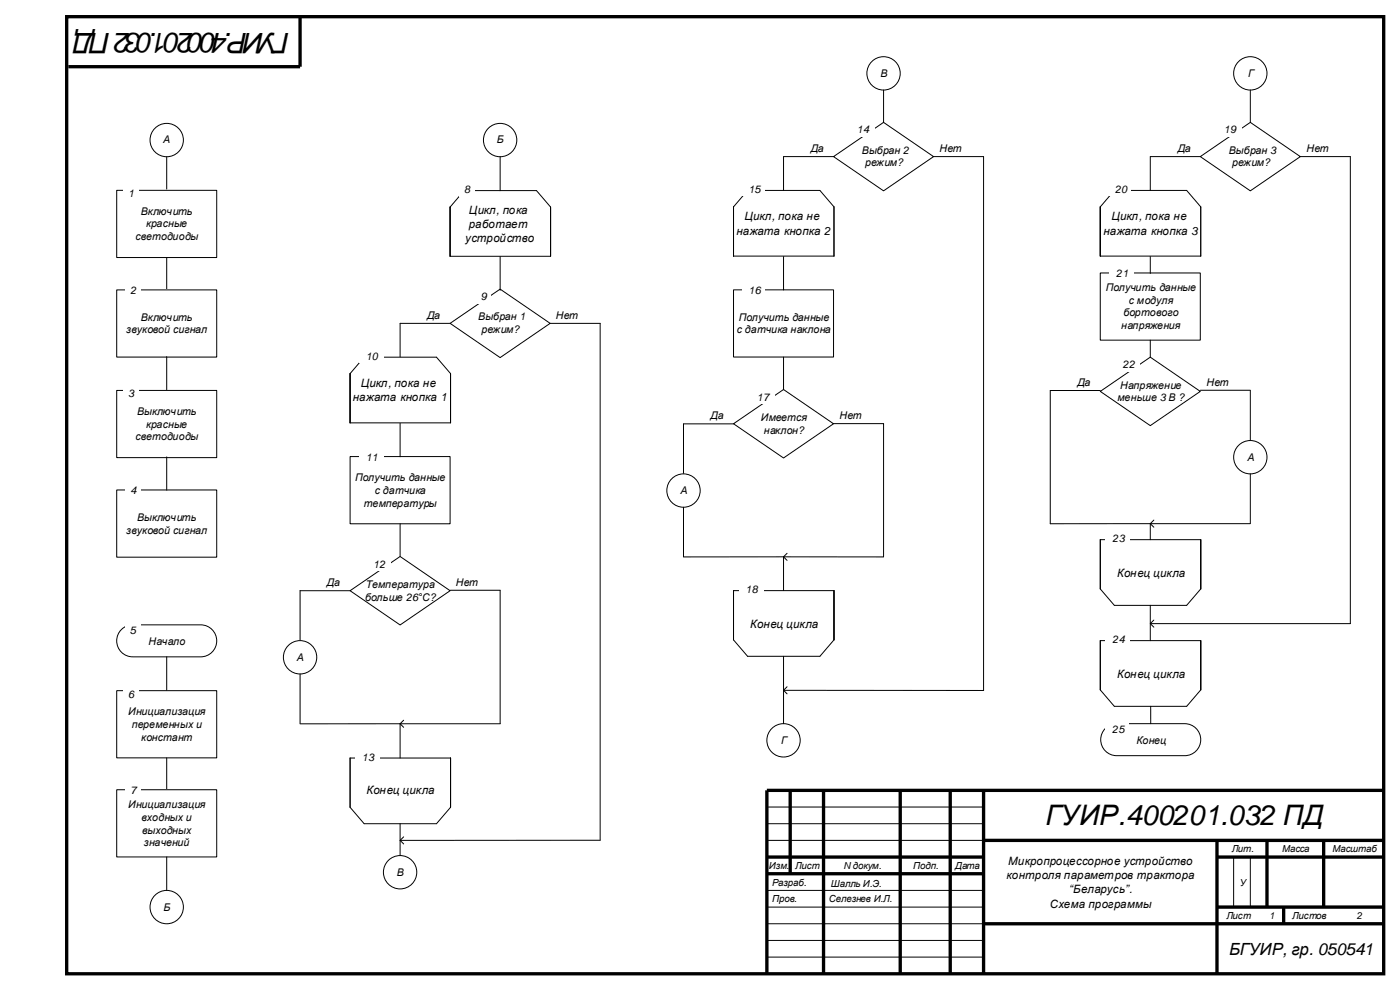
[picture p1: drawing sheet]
<svg xmlns="http://www.w3.org/2000/svg" width="420mm" height="297mm" viewBox="0 0 420 297" stroke-linecap="round" stroke-linejoin="round" font-family="sans-serif">
<g fill="none" stroke="#000" stroke-width="1" stroke-linecap="butt">
<path d="M20 5h395v287h-395zM90 5v15h-69.5M237 237v25M247 237v55M270 237v55M285 237v55M295 237v55M415 237h-185v55M230 257h65M295 252h120M365 252v40M365 257h50"/>
<path d="M380 252v20M397 252v20M230 262h65M295 277h120M365 272h50M385 272v5"/>
</g>
<path d="M230 242h65M230 247h65M230 252h65M370 257v15M375 257v15M230 272h65M230 277h65M230 267h65M230 282h65M230 287h65" fill="none" stroke="#000" stroke-width=".3"/>
<path d="M36.7 188.5a4.8 4.8 0 0 1 3.1-1.1h20.4a4.8 4.8 0 0 1 4.8 4.8 4.8 4.8 0 0 1-4.8 4.8h-20.4a4.8 4.8 0 0 1-4.5-3.2 4.8 4.8 0 0 1 1.4-5.3z" fill-rule="evenodd" fill="#fff"/>
<path d="M36.7 188.5a4.8 4.8 0 0 1 3.1-1.1h20.4a4.8 4.8 0 0 1 4.8 4.8 4.8 4.8 0 0 1-4.8 4.8h-20.4a4.8 4.8 0 0 1-4.5-3.2 4.8 4.8 0 0 1 1.4-5.3z" fill="none" stroke="#000" stroke-width=".3"/>
<g fill="#fff">
<path d="M37.5 187h4.5v4h-4.5z" fill-rule="evenodd"/>
<path d="M35 207.1h30v20.2h-30z" fill-rule="evenodd"/>
</g>
<path d="M35 207.1h30v20.2h-30z" fill="none" stroke="#000" stroke-width=".3"/>
<path d="M37 206h4.5v4h-4.5z" fill-rule="evenodd" fill="#fff"/>
<path d="M50 227.3v9.5" fill="none" stroke="#000" stroke-width=".3"/>
<path d="M35 236.8h30v20.2h-30z" fill-rule="evenodd" fill="#fff"/>
<path d="M35 236.8h30v20.2h-30z" fill="none" stroke="#000" stroke-width=".3"/>
<path d="M37.8 234.9h4.5v4.1h-4.5z" fill-rule="evenodd" fill="#fff"/>
<path d="M139.2 57.2h21.7l4.2 4.9v14.7h-30.1v-14.7z" fill="none" stroke="#000" stroke-width=".3"/>
<g fill="#fff">
<path d="M137.7 54.8h4.5v4.1h-4.5z" fill-rule="evenodd"/>
<path d="M135 97l15-10.3 15 10.3-15 10.2z" fill-rule="evenodd"/>
</g>
<path d="M120 97h15M135 97l15-10.3 15 10.3-15 10.2zM165 97h15" fill="none" stroke="#000" stroke-width=".3"/>
<path d="M142.8 87h4.5v4h-4.5z" fill-rule="evenodd" fill="#fff"/>
<path d="M120 97v10" fill="none" stroke="#000" stroke-width=".3"/>
<path d="M105 136.9h30v20.2h-30z" fill-rule="evenodd" fill="#fff"/>
<path d="M105 136.9h30v20.2h-30z" fill="none" stroke="#000" stroke-width=".3"/>
<path d="M107.7 135h7.3v4.1h-7.3z" fill-rule="evenodd" fill="#fff"/>
<path d="M120 157.1v10" fill="none" stroke="#000" stroke-width=".3"/>
<circle cx="90" cy="197.1" r="5" fill="#fff"/>
<circle cx="90" cy="197.1" r="5" fill="none" stroke="#000" stroke-width=".3"/>
<path d="M105 177.1l15-10.2 15 10.2-15 10.3z" fill-rule="evenodd" fill="#fff"/>
<path d="M105 177.1l15-10.2 15 10.2-15 10.3z" fill="none" stroke="#000" stroke-width=".3"/>
<path d="M110 167.1h7.2v4.1h-7.2z" fill-rule="evenodd" fill="#fff"/>
<path d="M105 177.1h-15v14.8" fill="none" stroke="#000" stroke-width=".3"/>
<circle cx="50" cy="42" r="5" fill="#fff"/>
<circle cx="50" cy="42" r="5" fill="none" stroke="#000" stroke-width=".3"/>
<path d="M35 57.1h30v20.1h-30z" fill-rule="evenodd" fill="#fff"/>
<path d="M35 57.1h30v20.1h-30z" fill="none" stroke="#000" stroke-width=".3"/>
<path d="M37 56h4.5v4h-4.5z" fill-rule="evenodd" fill="#fff"/>
<path d="M50 77.2v9.7" fill="none" stroke="#000" stroke-width=".3"/>
<path d="M35 86.9h30v20.2h-30z" fill-rule="evenodd" fill="#fff"/>
<path d="M35 86.9h30v20.2h-30z" fill="none" stroke="#000" stroke-width=".3"/>
<path d="M37.8 85.1h4.5v4h-4.5z" fill-rule="evenodd" fill="#fff"/>
<path d="M50 106.9v10" fill="none" stroke="#000" stroke-width=".3"/>
<path d="M35 117.1h30v20.1h-30z" fill-rule="evenodd" fill="#fff"/>
<path d="M35 117.1h30v20.1h-30z" fill="none" stroke="#000" stroke-width=".3"/>
<g fill="#fff">
<path d="M37 116h4.5v4h-4.5z" fill-rule="evenodd"/>
<path d="M35 146.9h30v20.2h-30z" fill-rule="evenodd"/>
</g>
<path d="M35 146.9h30v20.2h-30z" fill="none" stroke="#000" stroke-width=".3"/>
<path d="M37.8 145h4.5v4.1h-4.5z" fill-rule="evenodd" fill="#fff"/>
<path d="M109.2 107.1h21.7l4.2 4.9v14.8h-30.1v-14.8zM50 137v10" fill="none" stroke="#000" stroke-width=".3"/>
<path d="M107.7 104.8h7.3v4h-7.3z" fill-rule="evenodd" fill="#fff"/>
<path d="M120 127v9.9M105 227.3h30.1v14.8l-4.2 4.9h-21.7l-4.2-4.9z" fill="none" stroke="#000" stroke-width=".3"/>
<g fill="#fff">
<path d="M106.6 225h7.3v4h-7.3z" fill-rule="evenodd"/>
<circle cx="50" cy="272" r="5"/>
</g>
<circle cx="50" cy="272" r="5" fill="none" stroke="#000" stroke-width=".3"/>
<circle cx="150" cy="42" r="5" fill="#fff"/>
<g fill="none" stroke="#000" stroke-width=".3">
<path d="M150 77v10"/>
<circle cx="150" cy="42" r="5"/>
</g>
<circle cx="120" cy="261.6" r="5" fill="#fff"/>
<circle cx="120" cy="261.6" r="5" fill="none" stroke="#000" stroke-width=".3"/>
<path d="M250 47l15-10.3 15 10.3-15 10.2z" fill-rule="evenodd" fill="#fff"/>
<path d="M235 47h15M250 47l15-10.3 15 10.3-15 10.2zM280 47h15" fill="none" stroke="#000" stroke-width=".3"/>
<path d="M255 37h7.2v4h-7.2z" fill-rule="evenodd" fill="#fff"/>
<path d="M235 47v10" fill="none" stroke="#000" stroke-width=".3"/>
<path d="M220 86.9h30v20.2h-30z" fill-rule="evenodd" fill="#fff"/>
<path d="M220 86.9h30v20.2h-30z" fill="none" stroke="#000" stroke-width=".3"/>
<path d="M222.8 85h6.7v4.1h-6.7z" fill-rule="evenodd" fill="#fff"/>
<path d="M235 107.1v10" fill="none" stroke="#000" stroke-width=".3"/>
<circle cx="205" cy="147.1" r="5" fill="#fff"/>
<circle cx="205" cy="147.1" r="5" fill="none" stroke="#000" stroke-width=".3"/>
<path d="M220 127.1l15-10.3 15 10.3-15 10.2z" fill-rule="evenodd" fill="#fff"/>
<path d="M220 127.1l15-10.3 15 10.3-15 10.2z" fill="none" stroke="#000" stroke-width=".3"/>
<path d="M225 117.1h7.3v4h-7.3z" fill-rule="evenodd" fill="#fff"/>
<path d="M224.2 57.1h21.7l4.2 4.9v14.8h-30.1v-14.8zM220 127.1h-15v14.9M250 127h15M235 167h-30" fill="none" stroke="#000" stroke-width=".3"/>
<path d="M222.8 54.8h6.6v4h-6.6z" fill-rule="evenodd" fill="#fff"/>
<path d="M235 76.9v10M220 177.1h30.1v14.8l-4.2 4.9h-21.7l-4.2-4.9z" fill="none" stroke="#000" stroke-width=".3"/>
<g fill="#fff">
<path d="M221.6 174.8h7.3v4h-7.3z" fill-rule="evenodd"/>
<circle cx="265" cy="22" r="5"/>
</g>
<g fill="none" stroke="#000" stroke-width=".3">
<path d="M295 47v160"/>
<circle cx="265" cy="22" r="5"/>
</g>
<circle cx="235" cy="222" r="5" fill="#fff"/>
<circle cx="235" cy="222" r="5" fill="none" stroke="#000" stroke-width=".3"/>
<path d="M360 47l15-10.3 15 10.3-15 10.2z" fill-rule="evenodd" fill="#fff"/>
<path d="M345 47h15M360 47l15-10.3 15 10.3-15 10.2zM390 47h15" fill="none" stroke="#000" stroke-width=".3"/>
<path d="M365 37h7.3v4h-7.3z" fill-rule="evenodd" fill="#fff"/>
<path d="M345 47v10" fill="none" stroke="#000" stroke-width=".3"/>
<path d="M330 81.8h30v20.2h-30z" fill-rule="evenodd" fill="#fff"/>
<path d="M330 81.8h30v20.2h-30z" fill="none" stroke="#000" stroke-width=".3"/>
<path d="M332.8 80h7.2v4h-7.2z" fill-rule="evenodd" fill="#fff"/>
<path d="M345 102v5" fill="none" stroke="#000" stroke-width=".3"/>
<circle cx="375" cy="137.1" r="5" fill="#fff"/>
<circle cx="375" cy="137.1" r="5" fill="none" stroke="#000" stroke-width=".3"/>
<path d="M330 117.4l15-10.3 15 10.3-15 10.2z" fill-rule="evenodd" fill="#fff"/>
<path d="M330 117.4l15-10.3 15 10.3-15 10.2z" fill="none" stroke="#000" stroke-width=".3"/>
<path d="M335 107.4h6.7v4h-6.7z" fill-rule="evenodd" fill="#fff"/>
<path d="M334.2 57.1h21.7l4.2 4.9v14.8h-30.1v-14.8zM315 117.1h15M360 117h15M375 117.1v14.8M345 157h-30" fill="none" stroke="#000" stroke-width=".3"/>
<path d="M332.8 54.8h6.4v4h-6.4z" fill-rule="evenodd" fill="#fff"/>
<path d="M345 76.9v5.1M330 161.8h30.1v14.8l-4.2 4.9h-21.7l-4.2-4.9z" fill="none" stroke="#000" stroke-width=".3"/>
<g fill="#fff">
<path d="M331.6 159.5h7.3v4.1h-7.3z" fill-rule="evenodd"/>
<circle cx="375" cy="22" r="5"/>
</g>
<circle cx="375" cy="22" r="5" fill="none" stroke="#000" stroke-width=".3"/>
<path d="M331.3 218.7a4.8 4.8 0 0 1 3.6-1.7h20.4a4.8 4.8 0 0 1 4.8 4.8 4.8 4.8 0 0 1-4.8 4.8h-20.4a4.8 4.8 0 0 1-4.3-2.8 4.8 4.8 0 0 1 .7-5.1z" fill-rule="evenodd" fill="#fff"/>
<path d="M331.3 218.7a4.8 4.8 0 0 1 3.6-1.7h20.4a4.8 4.8 0 0 1 4.8 4.8 4.8 4.8 0 0 1-4.8 4.8h-20.4a4.8 4.8 0 0 1-4.3-2.8 4.8 4.8 0 0 1 .7-5.1z" fill="none" stroke="#000" stroke-width=".3"/>
<path d="M331.6 216.6h7v4h-7z" fill-rule="evenodd" fill="#fff"/>
<path d="M330 192.1h30.1v14.8l-4.2 4.9h-21.7l-4.2-4.9z" fill="none" stroke="#000" stroke-width=".3"/>
<path d="M331.6 189.8h7.3v4h-7.3z" fill-rule="evenodd" fill="#fff"/>
<g fill="none" stroke="#000" stroke-width=".3">
<path d="M265 27v9.7M375 27v9.7M50 47v9.7M150 47v10.2M405 47v140h-60M180 97v155h-60M315 117.1v39.9M265 127v39.9l-30 .1v10.1M205 152.1v14.8M346.1 156l-1.1 1 1.1 1.1M375 157h-30v4.8M375 142.1v14.9"/>
<path d="M135 177h15v40h-30M236.1 165.9l-1.1 1.1 1.1 1M50 197v10M235 196.8v20.2M345 181.5v10.6M346.1 185.9l-1.1 1.1 1.1 1.1M90 202.1v14.8M120 217l-30 .1M120 217v10.3M121.1 216l-1.1 1 1.1 1.1M235 207h60M236.1 205.9l-1.1 1.1 1.1 1.1"/>
<path d="M345.1 211.8v5.2M50 257v10M120 247v9.6M121.1 250.9l-1.1 1.1 1.1 1.1"/>
</g>
<g font-size="8.5">
<text x="86.8" y="10" transform="rotate(-180 86.8 10)">ГУИР.400201.032ПД</text>
<text x="313.6" y="247.3">ГУИР.400201.032 ПД</text>
</g>
<text font-size="5" x="368.7" y="286.2">БГУИР, гр. 050541</text>
<g font-size="3.4">
<text x="140.7" y="64">Цикл, пока</text>
<text x="140.7" y="68.3">работает</text>
<text x="220.9" y="70.3">нажата кнопка 2</text>
<text x="223.3" y="66.1">Цикл, пока не</text>
<text x="331" y="70.3">нажата кнопка 3</text>
<text x="333.3" y="66.1">Цикл, пока не</text>
<text x="139.6" y="72.5">устройство</text>
<text x="108.2" y="116.1">Цикл, пока не</text>
<text x="105.8" y="120.4">нажата кнопка 1</text>
<text x="335.1" y="172.9">Конец цикла</text>
<text x="225" y="188.4">Конец цикла</text>
<text x="335.1" y="203.2">Конец цикла</text>
<text x="109.9" y="238.1">Конец цикла</text>
<text x="301.9" y="263.7">контроля параметров трактора</text>
<text x="302.4" y="259.4">Микропроцессорное устройство</text>
<text x="321.9" y="267.9">Беларусь .</text>
<text x="314.9" y="272.2">Схема программы</text>
</g>
<g font-size="3.2">
<text x="264.1" y="23">В</text>
<text x="374.4" y="23">Г</text>
<text x="257" y="40">14</text>
<text x="367.1" y="40">19</text>
<text x="49" y="43">А</text>
<text x="149.1" y="43">Б</text>
<text x="243.2" y="45.6">Да</text>
<text x="258.5" y="46">Выбран 2</text>
<text x="281.8" y="45.6">Нет</text>
<text x="353.2" y="45.6">Да</text>
<text x="368.6" y="46">Выбран 3</text>
<text x="391.9" y="45.6">Нет</text>
<text x="259.5" y="49.9">режим?</text>
<text x="369.5" y="49.9">режим?</text>
<text x="38.4" y="59">1</text>
<text x="139.3" y="57.9">8</text>
<text x="224.4" y="57.8">15</text>
<text x="334.4" y="57.8">20</text>
<text x="42.3" y="64.3">Включить</text>
<text x="40.6" y="72">светодиоды</text>
<text x="43.8" y="68.2">красные</text>
<text x="334.8" y="83">21</text>
<text x="39.2" y="88.1">2</text>
<text x="224.5" y="88.1">16</text>
<text x="331.6" y="87.2">Получить данные</text>
<text x="128.1" y="95.7">Да</text>
<text x="144.3" y="90">9</text>
<text x="166.7" y="95.7">Нет</text>
<text x="337" y="94.9">бортового</text>
<text x="338.6" y="91.1">с модуля</text>
<text x="37.9" y="99.9">звуковой сигнал</text>
<text x="42.3" y="96.1">Включить</text>
<text x="143.5" y="96.1">Выбран 1</text>
<text x="144.4" y="99.9">режим?</text>
<text x="221" y="99.9">с датчика наклона</text>
<text x="221.6" y="96.1">Получить данные</text>
<text x="336.3" y="98.7">напряжения</text>
<text x="109.7" y="107.8">10</text>
<text x="336.8" y="110.4">22</text>
<text x="38.4" y="119">3</text>
<text x="323.2" y="115.7">Да</text>
<text x="336" y="116.5">Напряжение</text>
<text x="361.9" y="115.7">Нет</text>
<text x="41.1" y="124.4">Выключить</text>
<text x="213.1" y="125.8">Да</text>
<text x="227" y="120.1">17</text>
<text x="251.8" y="125.8">Нет</text>
<text x="335.2" y="120.3">меньше 3 В ?</text>
<text x="43.8" y="128.2">красные</text>
<text x="228.2" y="126.2">Имеется</text>
<text x="229.1" y="130">наклон?</text>
<text x="40.6" y="132">светодиоды</text>
<text x="109.7" y="138.1">11</text>
<text x="374.2" y="138.2">А</text>
<text x="39.2" y="148.2">4</text>
<text x="106.5" y="144.3">Получить данные</text>
<text x="112.4" y="148.1">с датчика</text>
<text x="204.1" y="148.2">А</text>
<text x="109.1" y="151.9">температуры</text>
<text x="37.9" y="160">звуковой сигнал</text>
<text x="41.1" y="156.2">Выключить</text>
<text x="333.7" y="162.6">23</text>
<text x="111.9" y="170.3">12</text>
<text x="98.1" y="175.8">Да</text>
<text x="109.7" y="176.3">Температура</text>
<text x="136.7" y="175.8">Нет</text>
<text x="223.6" y="177.9">18</text>
<text x="109.5" y="180.1">больше 26°C?</text>
<text x="38.9" y="190.1">5</text>
<text x="44.5" y="193.3">Начало</text>
<text x="333.7" y="192.9">24</text>
<text x="89" y="198.2">А</text>
<text x="38.4" y="209.2">6</text>
<text x="38.4" y="214.5">Инициализация</text>
<text x="39.5" y="218.3">переменных и</text>
<text x="333.6" y="219.8">25</text>
<text x="42.3" y="222.1">констант</text>
<text x="234.3" y="223.1">Г</text>
<text x="340.9" y="223">Конец</text>
<text x="108.6" y="228.1">13</text>
<text x="39.2" y="238.1">7</text>
<text x="38.4" y="242.3">Инициализация</text>
<text x="42.5" y="246.2">входных и</text>
<text x="42.6" y="250">выходных</text>
<text x="43.2" y="253.8">значений</text>
<text x="119" y="262.7">В</text>
<text x="49" y="273.2">Б</text>
</g>
<g font-size="2.9">
<text x="369.4" y="255.6">Лит.</text>
<text x="384.6" y="255.6">Масса</text>
<text x="399.7" y="255.6">Масштаб</text>
<text x="230.6" y="260.6">Изм.</text>
<text x="238.5" y="260.6">Лист</text>
<text x="252.9" y="260.6">N докум.</text>
<text x="273.9" y="260.6">Подп.</text>
<text x="286.4" y="260.6">Дата</text>
<text x="231.6" y="265.6">Разраб.</text>
<text x="249.2" y="265.9">Шалль И.Э.</text>
<text x="371.8" y="265.6">У</text>
<text x="231.6" y="270.6">Пров.</text>
<text x="248.6" y="270.6">Селезнев И.Л.</text>
<text x="367.8" y="275.6">Лист</text>
<text x="380.7" y="275.6">1</text>
<text x="387.6" y="275.6">Листов</text>
<text x="407" y="275.6">2</text>
</g>
</svg>
